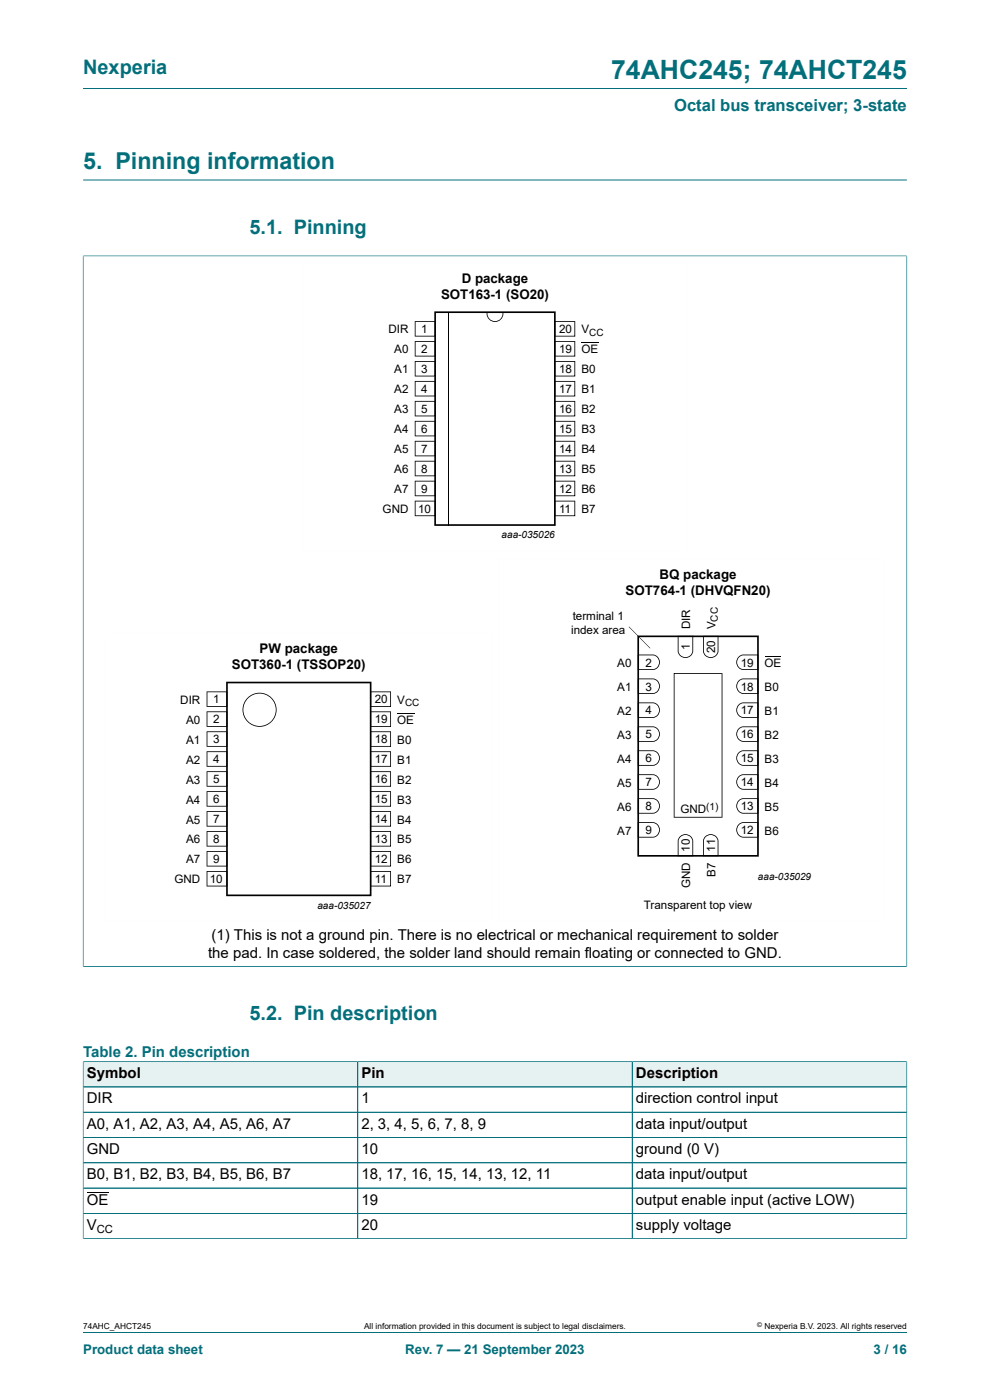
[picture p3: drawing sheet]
<svg xmlns="http://www.w3.org/2000/svg" width="210mm" height="297mm" viewBox="0 0 210 297" stroke-linecap="round" stroke-linejoin="round" font-family="sans-serif">
<path d="M17.6 18.8h174.8M17.6 38.2h174.8M17.6 54.3h174.8M17.6 54.2v150.9M192.4 54.2v150.9M17.6 205.1h174.8" fill="none" stroke="#036f7b" stroke-width=".21"/>
<g fill="#000">
<path d="M88 68.1h4.4v3.2h-.2v-3h-4v2.9h4.1l.1 .2h-4.4zM88 72.4h4.4v3.1h-.2v-3h-4v3h4.1l.1 .1h-4.4zM88 76.6h4.4v3.2h-.2v-3h-4v2.9h4.1l.1 .2h-4.4zM103.2 66.2h.2a1.63 1.63 0 0 0 1.6 1.9 1.63 1.63 0 0 0 1.6-1.9h.2a1.8 1.8 0 0 1-1.8 2.1 1.8 1.8 0 0 1-1.8-2.1zM117.6 76.6h4.4v3.2h-.2v-3h-4v2.9h4.1l.1 .2h-4.4zM117.6 68.1h4.4v3.2h-.2v-3h-4v2.9h4.1l.1 .2h-4.4zM117.6 72.4h4.4v3.1h-.2v-3h-4v3h4.1l.1 .1h-4.4zM88 80.8h4.4v3.2h-.2v-3h-4v2.9h4.1l.1 .2h-4.4zM88 85.1h4.4v3.1h-.2v-3h-4v3h4.1l.1 .1h-4.4zM88 89.3h4.4v3.2h-.2v-3h-4v2.9h4.1l.1 .2h-4.4zM88 93.5h4.4v3.2h-.2v-3h-4v2.9h4.1l.1 .2h-4.4zM117.6 93.5h4.4v3.2h-.2v-3h-4v2.9h4.1l.1 .2h-4.4z"/>
<path d="M117.6 85.1h4.4v3.1h-.2v-3h-4v3h4.1l.1 .1h-4.4zM117.6 89.3h4.4v3.2h-.2v-3h-4v2.9h4.1l.1 .2h-4.4zM117.6 80.8h4.4v3.2h-.2v-3h-4v2.9h4.1l.1 .2h-4.4zM88 97.8h4.4v3.1h-.2v-3h-4v3h4.1l.1 .1h-4.4zM88 102h4.4v3.2h-.2v-3h-4v2.9h4.1l.1 .2h-4.4zM88 106.2h4.4v3.2h-.2v-3h-4v2.9h4.1l.1 .2h-4.4zM92.1 66.1h25.8v45.3h-.2v-.2v.2h-.2v-45h-25v44.8h25.2l.2 .4h-25.8zM117.6 102h4.4v3.2h-.2v-3h-4v2.9h4.1l.1 .2h-4.4zM117.6 106.2h4.4v3.2h-.2v-3h-4v2.9h4.1l.1 .2h-4.4zM117.6 97.8h4.4v3.1h-.2v-3h-4v3h4.1l.1 .1h-4.4z"/>
</g>
<path d="M95.1 66.2v45.3" fill="none" stroke="#000" stroke-width=".21"/>
<path d="M64.1 55.7h81.8v61.1h-81.8zM64.1 55.7v61.1h81.8v-61.1z" fill="#fefefe"/>
<path d="M123.3 72.7h3.7" fill="none" stroke="#000" stroke-width=".21"/>
<g fill="#000">
<path d="M43.8 146.7h4.4v3.2h-.1v-3h-4.1v2.9h4.1l.1 .2h-4.4zM43.8 150.9h4.4v3.2h-.1v-3h-4.1v2.9h4.1l.1 .2h-4.4zM43.8 155.1h4.4v3.2h-.1v-3h-4.1v2.9h4.1l.1 .2h-4.4zM52.5 148a3.5 3.5 0 0 1 3.9-.8 3.5 3.5 0 0 1 2.2 3.4 3.5 3.5 0 0 0-5.3-3 3.5 3.5 0 0 0 .2 6 3.5 3.5 0 0 0 5.1-3 3.6 3.6 0 0 1-5 3.3 3.6 3.6 0 0 1-1.1-5.9zM78.5 155.1h4.4v3.2h-.1v-3h-4.1v2.9h4.2v.2h-4.4zM78.5 146.7h4.4v3.2h-.1v-3h-4.1v2.9h4.2v.2h-4.4zM78.5 150.9h4.4v3.2h-.1v-3h-4.1v2.9h4.2v.2h-4.4zM43.8 159.4h4.4v3.2h-.1v-3h-4.1v2.9h4.1l.1 .2h-4.4zM43.8 163.6h4.4v3.2h-.1v-3h-4.1v2.9h4.1l.1 .2h-4.4zM43.8 167.8h4.4v3.2h-.1v-3h-4.1v2.9h4.1l.1 .2h-4.4zM43.8 172.1h4.4v3.2h-.1v-3h-4.1v2.9h4.1l.1 .2h-4.4zM43.8 176.3h4.4v3.2h-.1v-3h-4.1v2.9h4.1l.1 .2h-4.4z"/>
<path d="M78.5 172.1h4.4v3.2h-.1v-3h-4.1v2.9h4.2v.2h-4.4zM78.5 176.3h4.4v3.2h-.1v-3h-4.1v2.9h4.2v.2h-4.4zM78.5 163.6h4.4v3.2h-.1v-3h-4.1v2.9h4.2v.2h-4.4zM78.5 167.8h4.4v3.2h-.1v-3h-4.1v3h4.2v.1h-4.4zM78.5 159.4h4.4v3.2h-.1v-3h-4.1v2.9h4.2v.2h-4.4zM43.8 180.5h4.4v3.2h-.1v-3h-4.1v3h4.1l.1 .1h-4.4zM43.8 184.8h4.4v3.2h-.1v-3h-4.1v2.9h4.1l.1 .2h-4.4zM48 144.6h30.8v45.3h-.2v-.1v.1h-.2v-44.9h-30.1v44.8h30.3l.2 .3h-30.8zM78.5 180.5h4.4v3.2h-.1v-3h-4.1v3h4.2v.1h-4.4zM78.5 184.8h4.4v3.2h-.1v-3h-4.1v2.9h4.2v.2h-4.4z"/>
</g>
<path d="M22.5 134.3h81.8v61h-81.8zM22.5 134.3v61h81.8v-61z" fill="#fefefe"/>
<path d="M84.3 151.3h3.6" fill="none" stroke="#000" stroke-width=".21"/>
<path d="M105.7 118.8h81.8v76.5h-81.8zM105.7 118.8v76.5h81.8v-76.5z" fill="#fefefe"/>
<g fill="#000">
<path d="M133.4 133v-.1l4.6 4.6-.1 .1zM135.3 138.9h3.2a1.65 1.65 0 0 1 1.5 1.6 1.65 1.65 0 0 1-1.5 1.6h-3.2v-3.2h.2v3.1h3a1.47 1.47 0 0 0 1.3-1.5 1.47 1.47 0 0 0-1.3-1.5h-3.1zM143.8 134.9h3.2v3.2a1.65 1.65 0 0 1-1.6 1.5 1.65 1.65 0 0 1-1.6-1.5v-3.1h.1v3.1a1.47 1.47 0 0 0 1.5 1.3 1.47 1.47 0 0 0 1.5-1.3v-3h-3.1zM149.1 134.9h3.3v3.2a1.65 1.65 0 0 1-1.6 1.5 1.65 1.65 0 0 1-1.7-1.5v-3.1h.2v3.1a1.47 1.47 0 0 0 1.5 1.3 1.47 1.47 0 0 0 1.4-1.3v-3h-3zM156.6 139.4l.8-.5h3.4v.1h-3.1a1.47 1.47 0 0 0-1.3 1.5 1.47 1.47 0 0 0 1.3 1.5h3v-3.1h.2v3.2h-3.2a1.65 1.65 0 0 1-1.4-1 1.65 1.65 0 0 1 .3-1.7zM135.3 159.2h3.2a1.65 1.65 0 0 1 1.5 1.6 1.65 1.65 0 0 1-1.5 1.7h-3.2v-3.2h.2v3h3a1.47 1.47 0 0 0 1.3-1.5 1.47 1.47 0 0 0-1.3-1.4h-3.1zM135.3 154.1h3.2a1.65 1.65 0 0 1 1.5 1.6 1.65 1.65 0 0 1-1.5 1.7h-3.2v-3.2h.2v3h3a1.47 1.47 0 0 0 1.3-1.5 1.47 1.47 0 0 0-1.3-1.4h-3.1zM135.3 149h3.2a1.65 1.65 0 0 1 1.5 1.7 1.65 1.65 0 0 1-1.5 1.6h-3.2v-3.2h.2v3h3a1.47 1.47 0 0 0 1.3-1.4 1.47 1.47 0 0 0-1.3-1.5h-3.1zM135.3 143.9h3.2a1.65 1.65 0 0 1 1.5 1.7 1.65 1.65 0 0 1-1.5 1.6h-3.2v-3.2h.2v3h3a1.47 1.47 0 0 0 1.3-1.4 1.47 1.47 0 0 0-1.3-1.5h-3.1zM142.9 142.8h10.3v30.7h-10.3v-30.6h.2v30.4h10v-30.3h-10.1zM156.6 159.7l.8-.5h3.4v.2h-3.1a1.47 1.47 0 0 0-1.3 1.4 1.47 1.47 0 0 0 1.3 1.5h3v-3l.2-.1v3.3h-3.2a1.66 1.66 0 0 1-1.4-1.1 1.66 1.66 0 0 1 .3-1.7zM156.6 154.6l.8-.5h3.4v.2h-3.1a1.47 1.47 0 0 0-1.3 1.4 1.47 1.47 0 0 0 1.3 1.5h3v-3l.2-.1v3.3h-3.2a1.66 1.66 0 0 1-1.4-1.1 1.66 1.66 0 0 1 .3-1.7z"/>
<path d="M156.6 149.5l.8-.4 3.4-.1v.2h-3.1a1.47 1.47 0 0 0-1.3 1.5 1.47 1.47 0 0 0 1.3 1.4h3v-3l.2-.1v3.3h-3.2a1.66 1.66 0 0 1-1.4-1.1 1.66 1.66 0 0 1 .3-1.7zM156.6 144.4l.8-.4 3.4-.1v.2h-3.1a1.47 1.47 0 0 0-1.3 1.5 1.47 1.47 0 0 0 1.3 1.4h3v-3l.2-.1v3.3h-3.2a1.66 1.66 0 0 1-1.4-1 1.66 1.66 0 0 1 .3-1.8zM135.3 174.4h3.2a1.65 1.65 0 0 1 1.5 1.7 1.65 1.65 0 0 1-1.5 1.6h-3.2v-3.2h.2v3h3a1.47 1.47 0 0 0 1.3-1.4 1.47 1.47 0 0 0-1.3-1.5h-3.1zM135.3 169.3h3.2a1.65 1.65 0 0 1 1.5 1.7 1.65 1.65 0 0 1-1.5 1.6h-3.2v-3.2h.2v3h3a1.47 1.47 0 0 0 1.3-1.4 1.47 1.47 0 0 0-1.3-1.5h-3.1zM135.3 164.3h3.2a1.65 1.65 0 0 1 1.5 1.6 1.65 1.65 0 0 1-1.5 1.6h-3.2v-3.2h.2v3.1h3a1.47 1.47 0 0 0 1.3-1.5 1.47 1.47 0 0 0-1.3-1.5h-3.1zM156.6 174.9l.8-.4 3.4-.1v.2h-3.1a1.47 1.47 0 0 0-1.3 1.5 1.47 1.47 0 0 0 1.3 1.4h3v-3l.2-.1v3.3h-3.2a1.66 1.66 0 0 1-1.4-1.1 1.66 1.66 0 0 1 .3-1.7zM156.6 169.9l.8-.5 3.4-.1v.2h-3.1a1.47 1.47 0 0 0-1.3 1.5 1.47 1.47 0 0 0 1.3 1.4h3v-3l.2-.1v3.3h-3.2a1.65 1.65 0 0 1-1.4-1 1.65 1.65 0 0 1 .3-1.7zM156.6 164.8l.8-.5h3.4v.1h-3.1a1.47 1.47 0 0 0-1.3 1.5 1.47 1.47 0 0 0 1.3 1.5h3v-3.1h.2v3.2h-3.2a1.66 1.66 0 0 1-1.4-1 1.66 1.66 0 0 1 .3-1.7zM135.2 134.8h25.8v46.9h-25.6v-.1h.2h-.2v-.2h25.2v-46.2h-25v46.4l-.4 .1zM144.3 177.4a1.66 1.66 0 0 1 1.7-.3 1.66 1.66 0 0 1 1 1.4v3.1h-3.2v-.1h3.1v-3a1.47 1.47 0 0 0-1.5-1.4 1.47 1.47 0 0 0-1.5 1.4v3.1h-.1v-3.1l.1-.6zM149.6 177.4a1.66 1.66 0 0 1 1.7-.3 1.66 1.66 0 0 1 1.1 1.4v3.1h-3.2v-.1h3v-3a1.47 1.47 0 0 0-1.4-1.4 1.47 1.47 0 0 0-1.5 1.4v3.1h-.2v-3.1l.2-.6z"/>
</g>
<path d="M162.2 139.2h3.4" fill="none" stroke="#000" stroke-width=".21"/>
<path d="M17.6 54.4v150.6M17.7 54.3h174.6M192.4 54.4v150.6M17.7 205.1h174.6" fill="none" stroke="#036f7b" stroke-width=".21"/>
<path d="M17.7 225.3h58.1v5.2h-58.1z" fill="#e6f1f2"/>
<path d="M17.6 225.2v5.4h58.3v-5.4h-58.3" fill="none" stroke="#036f7b" stroke-width=".21"/>
<path d="M75.9 225.3h58.1v5.2h-58.1z" fill="#e6f1f2"/>
<path d="M75.9 225.2h58.2v5.4h-58.2z" fill="none" stroke="#036f7b" stroke-width=".21"/>
<path d="M134.2 225.3h58.1v5.2h-58.1z" fill="#e6f1f2"/>
<g fill="none" stroke="#036f7b" stroke-width=".21">
<path d="M17.6 230.6h174.8M17.6 236h174.8M17.6 225.3v37.5M17.7 225.2h174.7M75.9 225.3v37.5M134.1 225.2v37.6M192.4 225.2v37.6M17.6 241.3h174.8M17.6 246.7h174.8M17.6 252h174.8M17.6 257.4h174.8M17.6 262.8h174.8"/>
<path d="M17.6 282.6h174.8"/>
</g>
<path d="M18.4 253h4.6" fill="none" stroke="#000" stroke-width=".21"/>
<text font-size="5.6" fill="#036f7b" x="129.6" y="16.8">74AHC245; 74AHCT245</text>
<text font-size="4.9" fill="#036f7b" x="17.6" y="35.9">5. Pinning information</text>
<g font-size="4.2" fill="#036f7b">
<text x="17.6" y="15.6">Nexperia</text>
<text x="52.9" y="49.7">5.1. Pinning</text>
<text x="52.9" y="216.4">5.2. Pin description</text>
</g>
<text font-size="3.5" fill="#036f7b" x="143" y="23.7">Octal bus transceiver; 3-state</text>
<g font-size="3.2">
<text x="44.2" y="203.2">the pad. In case soldered, the solder land should remain floating or connected to GND.</text>
<text x="44.9" y="199.4">(1) This is not a ground pin. There is no electrical or mechanical requirement to solder</text>
<text x="18.4" y="228.7">Symbol</text>
<text x="76.7" y="228.7">Pin</text>
<text x="134.9" y="228.7">Description</text>
<text x="18.4" y="234.1">DIR</text>
<text x="18.4" y="239.5">A0, A1, A2, A3, A4, A5, A6, A7</text>
<text x="76.7" y="234.1">1</text>
<text x="76.7" y="239.5">2, 3, 4, 5, 6, 7, 8, 9</text>
<text x="134.9" y="234.1">direction control input</text>
<text x="134.9" y="239.5">data input/output</text>
<text x="18.4" y="244.8">GND</text>
<text x="76.7" y="244.8">10</text>
<text x="134.9" y="244.8">ground (0 V)</text>
<text x="18.4" y="250.2">B0, B1, B2, B3, B4, B5, B6, B7</text>
<text x="76.7" y="250.2">18, 17, 16, 15, 14, 13, 12, 11</text>
<text x="134.9" y="250.2">data input/output</text>
<text x="18.4" y="255.5">OE</text>
<text x="76.7" y="255.5">19</text>
<text x="134.9" y="255.5">output enable input (active LOW)</text>
<text x="18.4" y="260.9">V</text>
<text x="76.7" y="260.9">20</text>
<text x="134.9" y="260.9">supply voltage</text>
</g>
<text font-size="3.2" fill="#036f7b" x="17.6" y="224.1">Table 2. Pin description</text>
<g font-size="2.8">
<text x="93.5" y="63.4">SOT163-1 (SO20)</text>
<text x="97.9" y="60">D package</text>
<text x="139.9" y="122.9">BQ package</text>
<text x="132.7" y="126.2">SOT764-1 (DHVQFN20)</text>
<text x="49.2" y="142">SOT360-1 (TSSOP20)</text>
<text x="55.1" y="138.6">PW package</text>
</g>
<g font-size="2.8" fill="#036f7b">
<text x="17.6" y="287.2">Product data sheet</text>
<text x="86" y="287.2">Rev. 7 — 21 September 2023</text>
<text x="185.3" y="287.2">3 / 16</text>
</g>
<g font-size="2.5">
<text x="82.4" y="70.7">DIR</text>
<text x="89.4" y="70.7">1</text>
<text x="118.6" y="70.7">20</text>
<text x="123.3" y="70.7">V</text>
<text x="83.6" y="75">A0</text>
<text x="89.4" y="74.9">2</text>
<text x="118.6" y="74.9">19</text>
<text x="123.3" y="75">OE</text>
<text x="83.6" y="79.2">A1</text>
<text x="83.6" y="83.4">A2</text>
<text x="89.4" y="79.1">3</text>
<text x="89.4" y="83.4">4</text>
<text x="118.6" y="79.1">18</text>
<text x="118.6" y="83.4">17</text>
<text x="123.3" y="79.2">B0</text>
<text x="123.3" y="83.4">B1</text>
<text x="83.6" y="87.7">A3</text>
<text x="89.4" y="87.6">5</text>
<text x="118.6" y="87.6">16</text>
<text x="123.3" y="87.7">B2</text>
<text x="83.6" y="91.9">A4</text>
<text x="89.4" y="91.8">6</text>
<text x="118.6" y="91.8">15</text>
<text x="123.3" y="91.9">B3</text>
<text x="83.6" y="96.1">A5</text>
<text x="83.6" y="100.4">A6</text>
<text x="89.4" y="96.1">7</text>
<text x="89.4" y="100.3">8</text>
<text x="118.6" y="96.1">14</text>
<text x="118.6" y="100.3">13</text>
<text x="123.3" y="96.1">B4</text>
<text x="123.3" y="100.4">B5</text>
<text x="83.6" y="104.6">A7</text>
<text x="89.4" y="104.5">9</text>
<text x="118.6" y="104.5">12</text>
<text x="123.3" y="104.6">B6</text>
<text x="81.2" y="108.8">GND</text>
<text x="88.7" y="108.8">10</text>
<text x="118.6" y="108.8">11</text>
<text x="123.3" y="108.8">B7</text>
<text x="121.5" y="131.5">terminal 1</text>
<text x="121.1" y="134.5">index area</text>
<text x="146.3" y="137.9" transform="rotate(-90 146.3 137.9)">1</text>
<text x="146.4" y="133.5" transform="rotate(-90 146.4 133.5)">DIR</text>
<text x="151.7" y="133.5" transform="rotate(-90 151.7 133.5)">V</text>
<text x="130.9" y="141.5">A0</text>
<text x="136.9" y="141.4">2</text>
<text x="151.7" y="138.6" transform="rotate(-90 151.7 138.6)">20</text>
<text x="157.1" y="141.4">19</text>
<text x="162.2" y="141.5">OE</text>
<text x="38.2" y="149.3">DIR</text>
<text x="45.2" y="149.2">1</text>
<text x="79.5" y="149.2">20</text>
<text x="84.3" y="149.3">V</text>
<text x="130.9" y="146.6">A1</text>
<text x="136.9" y="146.5">3</text>
<text x="157.1" y="146.5">18</text>
<text x="162.2" y="146.6">B0</text>
<text x="39.5" y="153.5">A0</text>
<text x="45.2" y="153.5">2</text>
<text x="79.5" y="153.5">19</text>
<text x="84.3" y="153.5">OE</text>
<text x="130.9" y="151.6">A2</text>
<text x="136.9" y="151.6">4</text>
<text x="157.1" y="151.6">17</text>
<text x="162.2" y="151.6">B1</text>
<text x="39.5" y="157.8">A1</text>
<text x="45.2" y="157.7">3</text>
<text x="45.2" y="161.9">4</text>
<text x="79.5" y="157.7">18</text>
<text x="79.5" y="161.9">17</text>
<text x="84.3" y="157.8">B0</text>
<text x="130.9" y="161.8">A4</text>
<text x="130.9" y="156.7">A3</text>
<text x="136.9" y="161.7">6</text>
<text x="136.9" y="156.6">5</text>
<text x="157.1" y="161.7">15</text>
<text x="157.1" y="156.6">16</text>
<text x="162.2" y="161.8">B3</text>
<text x="162.2" y="156.7">B2</text>
<text x="39.5" y="162">A2</text>
<text x="39.5" y="166.2">A3</text>
<text x="45.2" y="166.2">5</text>
<text x="79.5" y="166.2">16</text>
<text x="84.3" y="162">B1</text>
<text x="84.3" y="166.2">B2</text>
<text x="130.9" y="166.9">A5</text>
<text x="136.9" y="166.8">7</text>
<text x="157.1" y="166.8">14</text>
<text x="162.2" y="166.9">B4</text>
<text x="39.5" y="170.5">A4</text>
<text x="45.2" y="170.4">6</text>
<text x="79.5" y="170.4">15</text>
<text x="84.3" y="170.5">B3</text>
<text x="130.9" y="172">A6</text>
<text x="136.9" y="171.9">8</text>
<text x="144.3" y="172.5">GND</text>
<text x="157.1" y="171.9">13</text>
<text x="162.2" y="172">B5</text>
<text x="39.5" y="174.7">A5</text>
<text x="39.5" y="178.9">A6</text>
<text x="45.2" y="174.6">7</text>
<text x="45.2" y="178.9">8</text>
<text x="79.5" y="174.6">14</text>
<text x="79.5" y="178.9">13</text>
<text x="84.3" y="174.7">B4</text>
<text x="84.3" y="178.9">B5</text>
<text x="130.9" y="177">A7</text>
<text x="136.9" y="177">9</text>
<text x="157.1" y="177">12</text>
<text x="162.2" y="177">B6</text>
<text x="39.5" y="183.2">A7</text>
<text x="45.2" y="183.1">9</text>
<text x="79.5" y="183.1">12</text>
<text x="84.3" y="183.2">B6</text>
<text x="146.3" y="180.7" transform="rotate(-90 146.3 180.7)">10</text>
<text x="151.7" y="180.7" transform="rotate(-90 151.7 180.7)">11</text>
<text x="151.7" y="186" transform="rotate(-90 151.7 186)">B7</text>
<text x="37" y="187.4">GND</text>
<text x="44.5" y="187.3">10</text>
<text x="79.5" y="187.3">11</text>
<text x="84.3" y="187.4">B7</text>
<text x="146.4" y="188.5" transform="rotate(-90 146.4 188.5)">GND</text>
<text x="136.6" y="192.8">Transparent top view</text>
</g>
<text font-size="2.4" x="20.5" y="261.5">CC</text>
<g font-size="2.1">
<text x="125" y="71.2">CC</text>
<text x="106.4" y="114.2">aaa-035026</text>
<text x="152.2" y="131.9" transform="rotate(-90 152.2 131.9)">CC</text>
<text x="85.9" y="149.8">CC</text>
<text x="149.8" y="171.8">(1)</text>
<text x="160.8" y="186.6">aaa-035029</text>
<text x="67.3" y="192.8">aaa-035027</text>
</g>
<g font-size="1.8">
<text x="17.6" y="282">74AHC_AHCT245</text>
<text x="77.2" y="282">All information provided in this document is subject to legal disclaimers.</text>
<text x="162.2" y="282">Nexperia B.V. 2023. All rights reserved</text>
</g>
<text font-size="1.4" x="160.6" y="281.6">©</text>
</svg>
